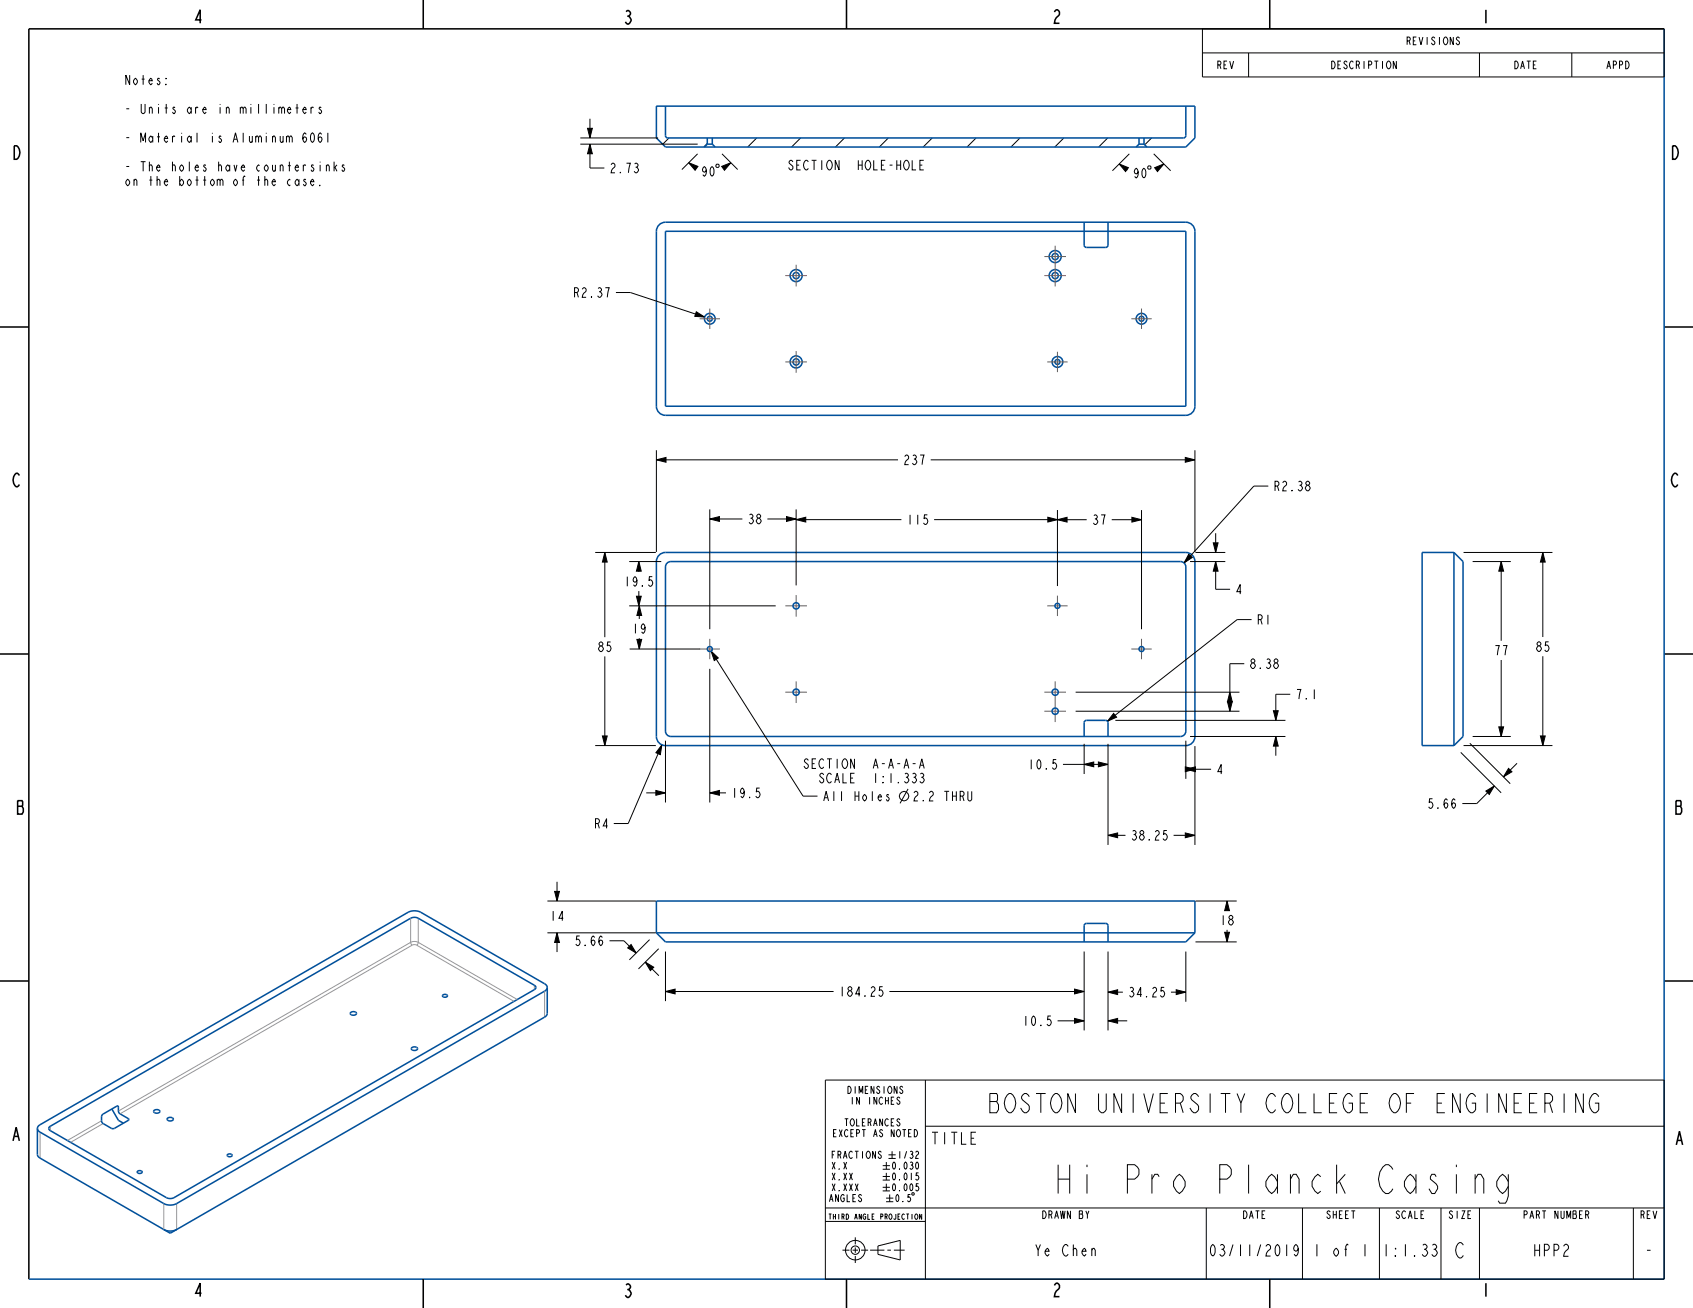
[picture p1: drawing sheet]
<svg xmlns="http://www.w3.org/2000/svg" width="559mm" height="432mm" viewBox="0 0 559 432" stroke-linecap="round" stroke-linejoin="round" font-family="sans-serif">
<g fill="none" stroke="#000" stroke-width=".33">
<path d="M396.9 9.5h152.4v15.9h-152.4zM396.9 17.5h152.4M412.1 17.5v7.9M488.3 17.5v7.9M518.8 17.5v7.9M194.7 39.2v6.3M216.8 35l-.1 .2M113.6 54.7l-.2-.3-.4 .3 .8 1.1-.4 .7h-.3l-.3-.5M191.5 47.6h38.8M191.5 45.5h25.7M193.9 42.4h1.6l-.8 3.1zM194.7 47.6l.8 3.2h-1.6z"/>
<path d="M194.7 47.6v7.9h4.8M220.8 45.5l-2.1 2.1M227.3 53.7l3.1 1.2-1 1.3zM227.3 53.7l2.3 1.7M230.3 50.8l-5.2 5.2M233.5 47.4l-1.2 1.1M235.3 45.5l-.2 .2M236.6 54.2h.5l.3 .3v.5l-.3 .3h-.5l-.3-.3v-.5zM238.2 54.9l3-1.2-2.1 2.5zM238.3 50.8l5.2 5.2M241.2 53.7l-1.2 1.1M249.8 45.5l-3 3"/>
<path d="M264.3 45.5l-3 3M278.7 45.5l-3 3M293.2 45.5l-3 3M307.7 45.5l-3 3M322.2 45.5l-3 3M336.7 45.5l-3 3M351.1 45.5l-3 3M365.6 45.5l-3 3M369.4 54.1l3 1.3-.9 1.2zM369.4 54.1l2.8 2M372.8 50.8l-5.6 5.6M379.1 54.8h.5l.3 .2v.6l-.3 .2h-.5l-.3-.2v-.6z"/>
<path d="M380.1 45.5l-2.3 2.3M380.8 50.8l5.6 5.6M381.1 55.4l3-1.3-2.1 2.5zM384.1 54.1l-1.6 1.3M203.3 96.6h4.8l24.5 8.1M229.8 102.9l2.8 1.8-3.3-.3zM216.7 151.8l3.1-.8v1.6zM216.7 148.6v33.6M216.7 151.8h79.7M307.2 151.8h87.2M391.2 151l3.2 .8-3.2 .8zM394.4 148.6v33.6"/>
<path d="M234.3 171.3l3.2-.8v1.6zM234.3 168.2v39.5M234.3 171.3h10.7M253.3 171.3h9.5M259.6 170.5l3.2 .8-3.2 .8zM262.8 171.5l3.2-.8v1.6zM262.8 168.2v25.1M262.8 171.5h34.7M308.3 171.5l50.4 .1M345.9 170.7l3.1 .8-3.1 .8zM349 171.6l3.2-.8v1.6zM349 168.4v25.1"/>
<path d="M366.9 171.6h9.9M373.6 170.8l3.2 .8-3.2 .8zM376.8 168.4v39.3M400.5 179.2h1.5l-.7 3.2zM401.3 176v6.4M418.6 160.5h-4.7l-23.1 25.3M196.5 182.4h20M199.6 182.4l.8 3.2h-1.6zM199.6 182.4v27.9M207.7 185.4h10.6M210.1 196.8h1.6l-.8 3.2zM210.9 185.4l.8 3.2h-1.6z"/>
<path d="M210.9 185.4v3.4M210.9 195.1v4.9M392.4 183l1.1 1-2.7 1.8zM392.8 185.4h11.6M394.6 182.4h9.8M401.3 185.4l.7 3.2h-1.5zM401.3 185.4v9.1h4.7M483.1 182.4h29.3M486.1 185.4h12.6M495.5 185.4l.8 3.2h-1.6zM495.5 185.4v26.1M509.2 182.4l.8 3.2h-1.6z"/>
<path d="M509.2 182.4v27.9M199.6 216.7v29.4M207.7 200h48.3M207.8 214.3h23.3M210.2 211.1h1.6l-.8 3.2zM211 200l.8 3.2h-1.6zM211 200v4.3M211 210.7v3.6M234.7 215l2.4 2.2-1.4 .9zM234.7 215l30.4 47.8h4.7M235.1 214.3a.83 .83 0 0 1-.5 .7 .83 .83 0 0 1-.9-.1M410.7 219.1h-4.8v15.7"/>
<path d="M413.1 204.5h-4.8l-42.7 33.6M495.5 217.9v25.2M509.2 216.6v29.5M234.3 220.8v44.1M355 234.8h54.1M355 228.5h54.1M367.6 235.5l.9 1.3-2.9 1.3zM368.1 237.8h56.2M405.1 231.6h1.6l-.8 3.2zM405.9 228.5l.8 3.2h-1.6zM420.3 234.6h1.6l-.8 3.2zM425.9 229.2h-4.8v8.6"/>
<path d="M494.7 240h1.6l-.8 3.1zM196.5 246.1h20M198.8 243h1.6l-.8 3.1zM218.5 245.9l-.5 3.2-1.5-.6zM218.5 245.9l-11.1 26h-4.8M219.7 244.5v20.4M350.8 252.3h14.9M357.8 252.3l3.2-.8v1.6zM357.8 245.6v9.9M362.5 251.5l3.2 .8-3.2 .8zM365.7 245.6v33.3M391.2 253.2l3.2 .7-3.2 .8z"/>
<path d="M391.4 253.9l3.2-.7v1.5zM391.4 253.9h8.3M391.4 244.5v12.6M392.8 243.1h31.5M394.4 246.3v32.6M421.1 243.1l.8 3.2h-1.6zM421.1 243.1v6.4M482.1 248.4l13.4 13.3M483.1 246.1h29.3M485.1 245.4l13.4 13.3M486.1 243.1h12.6M493.2 259.5l-5.8 5.8h-4.7"/>
<path d="M497.9 253.7l1.1 1.1-2.8 1.7zM500.7 252l-4.5 4.5M508.4 243h1.6l-.8 3.1zM213.3 261.7h6.4M216.5 261l3.2 .7-3.2 .8zM234.3 261.7l3.2-.7v1.5zM234.3 261.7h5.3M299.7 260.4l-2.6 4.8M365.7 275.8l3.2-.8v1.6zM365.7 275.8h5.8M387.4 275.8h7M391.2 275l3.2 .8-3.2 .8z"/>
<path d="M490.4 261.2l2.8-1.7-1.7 2.8zM180.7 297.4h35.8M183.1 294.3h1.5l-.7 3.1zM183.9 291.1v6.3M394.6 297.4h13.6M405 297.4l.8 3.2h-1.6zM405 297.4v3.2M180.7 307.9h35.8M183.9 307.9l.7 3.2h-1.5zM183.9 307.9v6.4M201.2 310.6h4.7l4.1 4M207.2 312.9l1.1-1.1 1.7 2.8z"/>
<path d="M213 317.6l2.8 1.7-1.1 1.1zM213 317.6l4.5 4.5M214.4 310.2l-6.7 6.7M217.4 313.2l-6.7 6.7M219.7 314.1v16.4M357.8 314.1v26.1M365.7 314.1v26.1M391.4 314.1v16.6M394.6 310.9h13.6M404.2 307.8h1.6l-.8 3.1zM405 307v3.9M219.7 327.3l3.1-.8v1.6z"/>
<path d="M219.7 327.3h55.4M293.6 327.3h64.2M349.1 337h8.7M354.7 326.5l3.1 .8-3.1 .8zM354.7 336.2l3.1 .8-3.1 .8zM365.7 327.5l3.2-.8v1.6zM365.7 337l3.2-.8v1.6zM365.7 337h6.4M365.7 327.5h4.9M386.5 327.5h4.9M388.2 326.7l3.2 .8-3.2 .8zM272.4 356.6h276.9v65.7h-276.9z"/>
<path d="M305.4 356.6v65.7M305.4 371.8h243.9M272.4 398.8h276.9M291.4 384.8h2.3M291.4 386h2.3M291.4 388.4h2.3M291.4 389.6h2.3M291.4 392h2.3M291.4 393.1h2.3M292.5 395.5h2.3M292.5 396.7h2.3M292.5 383.6v2.4"/>
<path d="M292.5 387.2v2.4M292.5 390.8v2.3M293.3 381.2h2.3M293.3 382.4h2.3M293.7 394.3v2.4M294.4 380v2.4M301.2 393.7l.5 .2-.1 .6-.6-.2zM398.1 398.8v23.5M429.9 398.8v23.5M455.3 398.8v23.5M475.6 398.8v23.5M488.3 398.8v23.5"/>
<path d="M539.1 398.8v23.5M272.4 403.2h33M278.1 412.7h2.3M281.4 412.7h1.8M282.3 408.5v2.3M282.3 411.8v1.8M282.3 414.6v2.3M284.2 412.7h2.3M287.2 412.7h4.7M289.8 411.3l7.3-1.8v6.4l-7.3-1.8zM292.9 412.7h1.2M295 412.7h3.6"/>
<circle cx="298.4" cy="262.8" r="1.56"/>
<circle cx="282.3" cy="412.7" r="3.2"/>
<circle cx="282.3" cy="412.7" r="1.39"/>
</g>
<g fill="#000">
<path d="M193.9 42.4h1.6l-.8 3.1zM194.7 47.6l.8 3.2h-1.6zM227.3 53.7l3.1 1.2-1 1.3zM238.2 54.9l3-1.2-2.1 2.5zM369.4 54.1l3 1.3-.9 1.2zM381.1 55.4l3-1.3-2.1 2.5zM229.8 102.9l2.8 1.8-3.3-.3zM216.7 151.8l3.1-.8v1.6zM391.2 151l3.2 .8-3.2 .8zM234.3 171.3l3.2-.8v1.6zM262.8 171.5l3.2-.8v1.6zM259.6 170.5l3.2 .8-3.2 .8z"/>
<path d="M345.9 170.7l3.1 .8-3.1 .8zM349 171.6l3.2-.8v1.6zM373.6 170.8l3.2 .8-3.2 .8zM199.6 182.4l.8 3.2h-1.6zM210.9 185.4l.8 3.2h-1.6zM392.4 183l1.1 1-2.7 1.8zM400.5 179.2h1.5l-.7 3.2zM401.3 185.4l.7 3.2h-1.5zM495.5 185.4l.8 3.2h-1.6zM509.2 182.4l.8 3.2h-1.6zM210.1 196.8h1.6l-.8 3.2zM210.2 211.1h1.6l-.8 3.2z"/>
<path d="M211 200l.8 3.2h-1.6zM234.7 215l2.4 2.2-1.4 .9zM367.6 235.5l.9 1.3-2.9 1.3zM405.9 228.5l.8 3.2h-1.6zM405.1 231.6h1.6l-.8 3.2zM420.3 234.6h1.6l-.8 3.2zM198.8 243h1.6l-.8 3.1zM218.5 245.9l-.5 3.2-1.5-.6zM357.8 252.3l3.2-.8v1.6zM362.5 251.5l3.2 .8-3.2 .8zM391.4 253.9l3.2-.7v1.5zM391.2 253.2l3.2 .7-3.2 .8z"/>
<path d="M421.1 243.1l.8 3.2h-1.6zM490.4 261.2l2.8-1.7-1.7 2.8zM494.7 240h1.6l-.8 3.1zM497.9 253.7l1.1 1.1-2.8 1.7zM508.4 243h1.6l-.8 3.1zM216.5 261l3.2 .7-3.2 .8zM234.3 261.7l3.2-.7v1.5zM365.7 275.8l3.2-.8v1.6zM391.2 275l3.2 .8-3.2 .8zM183.1 294.3h1.5l-.7 3.1zM405 297.4l.8 3.2h-1.6zM183.9 307.9l.7 3.2h-1.5z"/>
<path d="M207.2 312.9l1.1-1.1 1.7 2.8zM213 317.6l2.8 1.7-1.1 1.1zM404.2 307.8h1.6l-.8 3.1zM219.7 327.3l3.1-.8v1.6zM354.7 326.5l3.1 .8-3.1 .8zM354.7 336.2l3.1 .8-3.1 .8zM365.7 327.5l3.2-.8v1.6zM365.7 337l3.2-.8v1.6zM388.2 326.7l3.2 .8-3.2 .8z"/>
</g>
<g fill="none" stroke="#000" stroke-width=".51">
<path d="M139.7 0v9.5M279.4 0v9.5M419.1 0v9.5M549.3 9.5h-539.8v412.8M0 107.9h9.5M549.3 107.9h9.5M0 215.9h9.5M549.3 215.9h9.5M0 323.8h9.5M549.3 323.8h9.5M139.7 422.3v9.5M279.4 422.3v9.5"/>
<path d="M419.1 422.3v9.5"/>
</g>
<g fill="none" stroke="#00509b" stroke-width=".51">
<path d="M549.3 9.5v412.8h-539.8M216.7 35h177.7v10.5l-3 3h-171.7l-3-3zM219.7 35v9.8l.2 .5 .5 .2h170.3l.5-.2 .2-.5v-9.8M233.5 45.5v2.1M233.5 47.6l-1 .9M233.5 47.6h1.6M235.1 45.5v2.1M235.1 47.6l1 .9M376 47.6h1.6M376 47.6l-1 .9M376 45.5v2.1M377.6 47.6l1 .9"/>
<path d="M377.6 45.5v2.1M217.8 74l1.9-.6h171.7a3 3 0 0 1 3 3v57.7a3 3 0 0 1-3 3h-171.7a3 3 0 0 1-3-3v-57.7a2.99 2.99 0 0 1 1.1-2.4zM219.7 76.4h171.7v57.7h-171.7zM357.8 73.4v7.5l.3 .6 .5 .2h6.4l.5-.2 .2-.6v-7.5M217.8 183l1.9-.6h171.7a3 3 0 0 1 3 3v57.7a3 3 0 0 1-3 3h-171.7a3 3 0 0 1-3-3v-57.7a2.99 2.99 0 0 1 1.1-2.4zM220.2 185.9l1.2-.5h168.7l1.1 .9 .2 .9-.1 54.6-.8 1.1-.9 .2h-168.6l-1.1-.9-.2-.9v-54.1zM479.9 182.4h-10.5v63.7h10.5M479.9 182.4v63.7M479.9 182.4l3 3v57.7l-3 3M357.8 243.1v-4.5l.3-.6 .5-.2h6.4l.5 .2 .2 .6v4.5M216.7 307.9v-10.5h177.7v10.5M216.7 307.9l3 3h171.7l3-3"/>
<path d="M216.7 307.9h177.7M357.8 310.9v-5.3l.3-.5 .5-.3h6.4l.5 .3 .2 .5v5.3M180.6 326l-.2-.7-.7-.5-40.8-23.6-1.2-.5a4.7 4.7 0 0 0-3 .5l-121.5 70.1-.6 .6-.3 .6M180.6 326v8.6l-.7 1.1-123.7 71.4-43.2-24.9-.7-1.1v-8.6M180.6 326l-.2 .6-.7 .6-121.4 70.1a4.7 4.7 0 0 1-4.2 0l-40.9-23.6-.6-.5-.3-.7M16.3 372l119.8-69.1h1.1l.9 .2 38.4 22.2a.75 .75 0 0 1 .4 .8 .75 .75 0 0 1-.5 .6l-119.5 68.9h-1.1l-.9-.2-38.4-22.2a.71 .71 0 0 1-.2-1.2zM33.9 367.9l5-2.8 .5 2.4 3 1.8 .1 .3-4.7 2.9-.7 .1-3.4-2-.2-1.9zM37 366.1l2.1 3.7 1.6 1M58.3 405.9l-1.2 .4a4.7 4.7 0 0 1-3-.4"/>
<circle cx="262.8" cy="91" r="1.99"/>
<circle cx="262.8" cy="91" r="1.03"/>
<circle cx="348.3" cy="91" r="1.99"/>
<circle cx="348.3" cy="84.7" r="1.99"/>
<circle cx="348.3" cy="91" r="1.03"/>
<circle cx="348.3" cy="84.7" r="1.03"/>
<circle cx="234.3" cy="105.2" r="1.78"/>
<circle cx="234.3" cy="105.2" r=".83"/>
<circle cx="262.8" cy="119.5" r="1.99"/>
<circle cx="262.8" cy="119.5" r="1.03"/>
<circle cx="349" cy="119.5" r="1.78"/>
<circle cx="349" cy="119.5" r=".83"/>
<circle cx="376.8" cy="105.2" r="1.78"/>
<circle cx="376.8" cy="105.2" r=".83"/>
</g>
<g fill="none" stroke="#9196a0" stroke-width=".33">
<path d="M135.5 311.1l.6 .9M135.5 311.1l-96.4 55.7M135.5 303.1v8M136.1 312l-96.5 55.7M137.5 312l-.7-.2-.7 .2M137.5 312l32.2 18.6M138.1 311.1l-1.3-.3-1.3 .3M138.1 311.1l-.6 .9M138.1 303.1v8M138.1 311.1l32.6 18.9M176.4 325.3v1.4M179.7 327.2v8.6"/>
<path d="M13.2 373.7v8.6M16.6 371.8v1.5M33.5 370l-11.3 6.5M34 370.9l-10.7 6.2M38.5 365.2l.6 .3M42.3 369.3v.6M54.1 397.3v8.6M58.3 397.3v8.6"/>
</g>
<!-- layer: 02___PRT_ALL_AXES -->
<g fill="none" stroke="#785055" stroke-width=".33">
<path d="M259.2 91h7.2M262.8 87.4v7.2M344.7 91h7.2M344.7 84.7h7.2M348.3 81.1v13.5M230.9 105.2h6.7M234.3 101.9v6.7M259.2 119.5h7.2M262.8 115.9v7.2M345.7 119.5h6.7M349 116.1v6.7M373.4 105.2h6.7"/>
<path d="M376.8 101.9v6.7M262.8 196.4v7.2M349 196.6v6.8M230.9 214.3h6.7M234.3 210.9v6.7M259.2 200h7.2M345.7 200h6.7M373.4 214.3h6.7M376.8 210.9v6.7M259.2 228.5h7.2M262.8 224.9v7.2M344.7 234.8h7.2"/>
<path d="M344.7 228.5h7.2M348.3 224.9v13.5"/>
</g>
<g fill="none" stroke="#00509b" stroke-width=".51">
<path d="M115.7 334.3a1.06 1.06 0 0 1 1.1-.5 1.06 1.06 0 0 1 .9 .9 1.09 1.09 0 0 1-1.1 .5 1.09 1.09 0 0 1-1-.8zM146.2 328.5a.81 .81 0 0 1 .8-.4 .81 .81 0 0 1 .7 .8 .83 .83 0 0 1-.9 .4 .83 .83 0 0 1-.7-.7zM135.9 345.9a1.06 1.06 0 0 1 1.1-.4 1.06 1.06 0 0 1 .8 .8 1.09 1.09 0 0 1-1.1 .6 1.09 1.09 0 0 1-.9-.8zM50.8 366.6a1.06 1.06 0 0 1 1.1-.4 1.06 1.06 0 0 1 .9 .8 1.09 1.09 0 0 1-1.1 .6 1.09 1.09 0 0 1-1-.8zM55.3 369.2a1.06 1.06 0 0 1 1.1-.5 1.06 1.06 0 0 1 .8 .9 1.09 1.09 0 0 1-1.1 .6 1.09 1.09 0 0 1-.9-.9zM45.4 386.7a.81 .81 0 0 1 .9-.4 .81 .81 0 0 1 .6 .8 .83 .83 0 0 1-.9 .4 .83 .83 0 0 1-.7-.7zM75.1 381.2a.81 .81 0 0 1 .9-.4 .81 .81 0 0 1 .6 .7 .83 .83 0 0 1-.9 .5 .83 .83 0 0 1-.7-.7z"/>
<circle cx="234.3" cy="214.3" r=".83"/>
<circle cx="262.8" cy="200" r="1.03"/>
<circle cx="349" cy="200" r=".83"/>
<circle cx="376.8" cy="214.3" r=".83"/>
<circle cx="262.8" cy="228.5" r="1.03"/>
<circle cx="348.3" cy="228.5" r="1.03"/>
<circle cx="348.3" cy="234.8" r="1.03"/>
</g>
<text font-size="12.4" x="349.3" y="394">Hi Pro Planck Casing</text>
<text font-size="8.3" x="328.3" y="367.3">BOSTON UNIVERSITY COLLEGE OF ENGINEERING</text>
<text font-size="6.6" x="480" y="415.3">C</text>
<g font-size="5.8">
<text x="63.8" y="7.7">4</text>
<text x="205.6" y="7.9">3</text>
<text x="347.2" y="7.7">2</text>
<text x="488.8" y="7.7">1</text>
<text x="3.9" y="52.6">D</text>
<text x="551.2" y="52.6">D</text>
<text x="3.9" y="160.7">C</text>
<text x="551.3" y="160.7">C</text>
<text x="5.2" y="268.8">B</text>
<text x="552.6" y="268.8">B</text>
<text x="3.7" y="376.6">A</text>
<text x="552.7" y="378">A</text>
<text x="63.8" y="428">4</text>
<text x="205.6" y="428.3">3</text>
<text x="347.2" y="428.1">2</text>
<text x="488.8" y="428.1">1</text>
</g>
<g font-size="5.2">
<text x="307" y="377.7">TITLE</text>
<text x="433.3" y="414.7">1 of 1</text>
<text x="456.2" y="414.7">1:1.33</text>
<text x="506" y="414.7">HPP2</text>
<text x="542.7" y="414.7">-</text>
</g>
<g font-size="5">
<text x="341.4" y="414.7">Ye Chen</text>
<text x="399.2" y="414.7">03/11/2019</text>
</g>
<g font-size="4.1">
<text x="40.9" y="28">Notes:</text>
<text x="40.9" y="37.5">- Units are in millimeters</text>
<text x="40.9" y="47">- Material is Aluminum 6061</text>
<text x="40.9" y="56.5">- The holes have countersinks</text>
<text x="201.1" y="57">2.73</text>
<text x="231.2" y="58.2">90</text>
<text x="260.4" y="56.1">SECTION</text>
<text x="283.2" y="56.1">HOLE-HOLE</text>
<text x="373.7" y="58.7">90</text>
<text x="40.9" y="61.3">on the bottom of the case.</text>
<text x="189" y="98.2">R2.37</text>
<text x="298" y="153.4">237</text>
<text x="420.2" y="162">R2.38</text>
<text x="246.6" y="172.9">38</text>
<text x="299.1" y="173.1">115</text>
<text x="360.3" y="173.2">37</text>
<text x="205.8" y="193.5">19.5</text>
<text x="407.6" y="196.1">4</text>
<text x="208.5" y="209.1">19</text>
<text x="414.7" y="206.1">R1</text>
<text x="197.1" y="215.1">85</text>
<text x="506.7" y="215.1">85</text>
<text x="412.3" y="220.7">8.38</text>
<text x="492.9" y="216.3">77</text>
<text x="427.5" y="230.8">7.1</text>
<text x="265.5" y="253.7">SECTION</text>
<text x="288.2" y="253.7">A-A-A-A</text>
<text x="339.1" y="253.9">10.5</text>
<text x="401.3" y="255.5">4</text>
<text x="241.2" y="263.3">19.5</text>
<text x="270.4" y="258.4">SCALE</text>
<text x="288.2" y="258.4">1:1.333</text>
<text x="271.4" y="264.4">All Holes</text>
<text x="301" y="264.4">2.2 THRU</text>
<text x="470.9" y="266.9">5.66</text>
<text x="195.9" y="273.5">R4</text>
<text x="373.1" y="277.3">38.25</text>
<text x="181.3" y="303.9">14</text>
<text x="402.5" y="305.4">18</text>
<text x="189.4" y="312.2">5.66</text>
<text x="276.7" y="328.9">184.25</text>
<text x="372.2" y="329.1">34.25</text>
<text x="337.3" y="338.6">10.5</text>
</g>
<g font-size="3.3">
<text x="464.2" y="14.8">REVISIONS</text>
<text x="401.5" y="22.7">REV</text>
<text x="439.3" y="22.7">DESCRIPTION</text>
<text x="499.6" y="22.7">DATE</text>
<text x="530.1" y="22.7">APPD</text>
<text x="343.9" y="402.3">DRAWN BY</text>
<text x="410.1" y="402.3">DATE</text>
<text x="437.6" y="402.3">SHEET</text>
<text x="460.5" y="402.3">SCALE</text>
<text x="478" y="402.3">SIZE</text>
<text x="502.8" y="402.3">PART NUMBER</text>
<text x="541.2" y="402.3">REV</text>
</g>
<g font-size="3.1">
<text x="279.6" y="361">DIMENSIONS</text>
<text x="280.6" y="364.6">IN INCHES</text>
<text x="278.7" y="371.7">TOLERANCES</text>
<text x="275" y="375.3">EXCEPT AS NOTED</text>
<text x="274.4" y="382.4">FRACTIONS</text>
<text x="296.1" y="382.4">1/32</text>
<text x="274.4" y="386">X.X</text>
<text x="274.4" y="389.6">X.XX</text>
<text x="294.2" y="386">0.030</text>
<text x="294.2" y="389.6">0.015</text>
<text x="274.4" y="393.1">X.XXX</text>
<text x="294.2" y="393.1">0.005</text>
<text x="273.6" y="396.7">ANGLES</text>
<text x="295.3" y="396.7">0.5</text>
</g>
<text font-size="2.3" x="273.7" y="402.5">THIRD ANGLE PROJECTION</text>
</svg>
